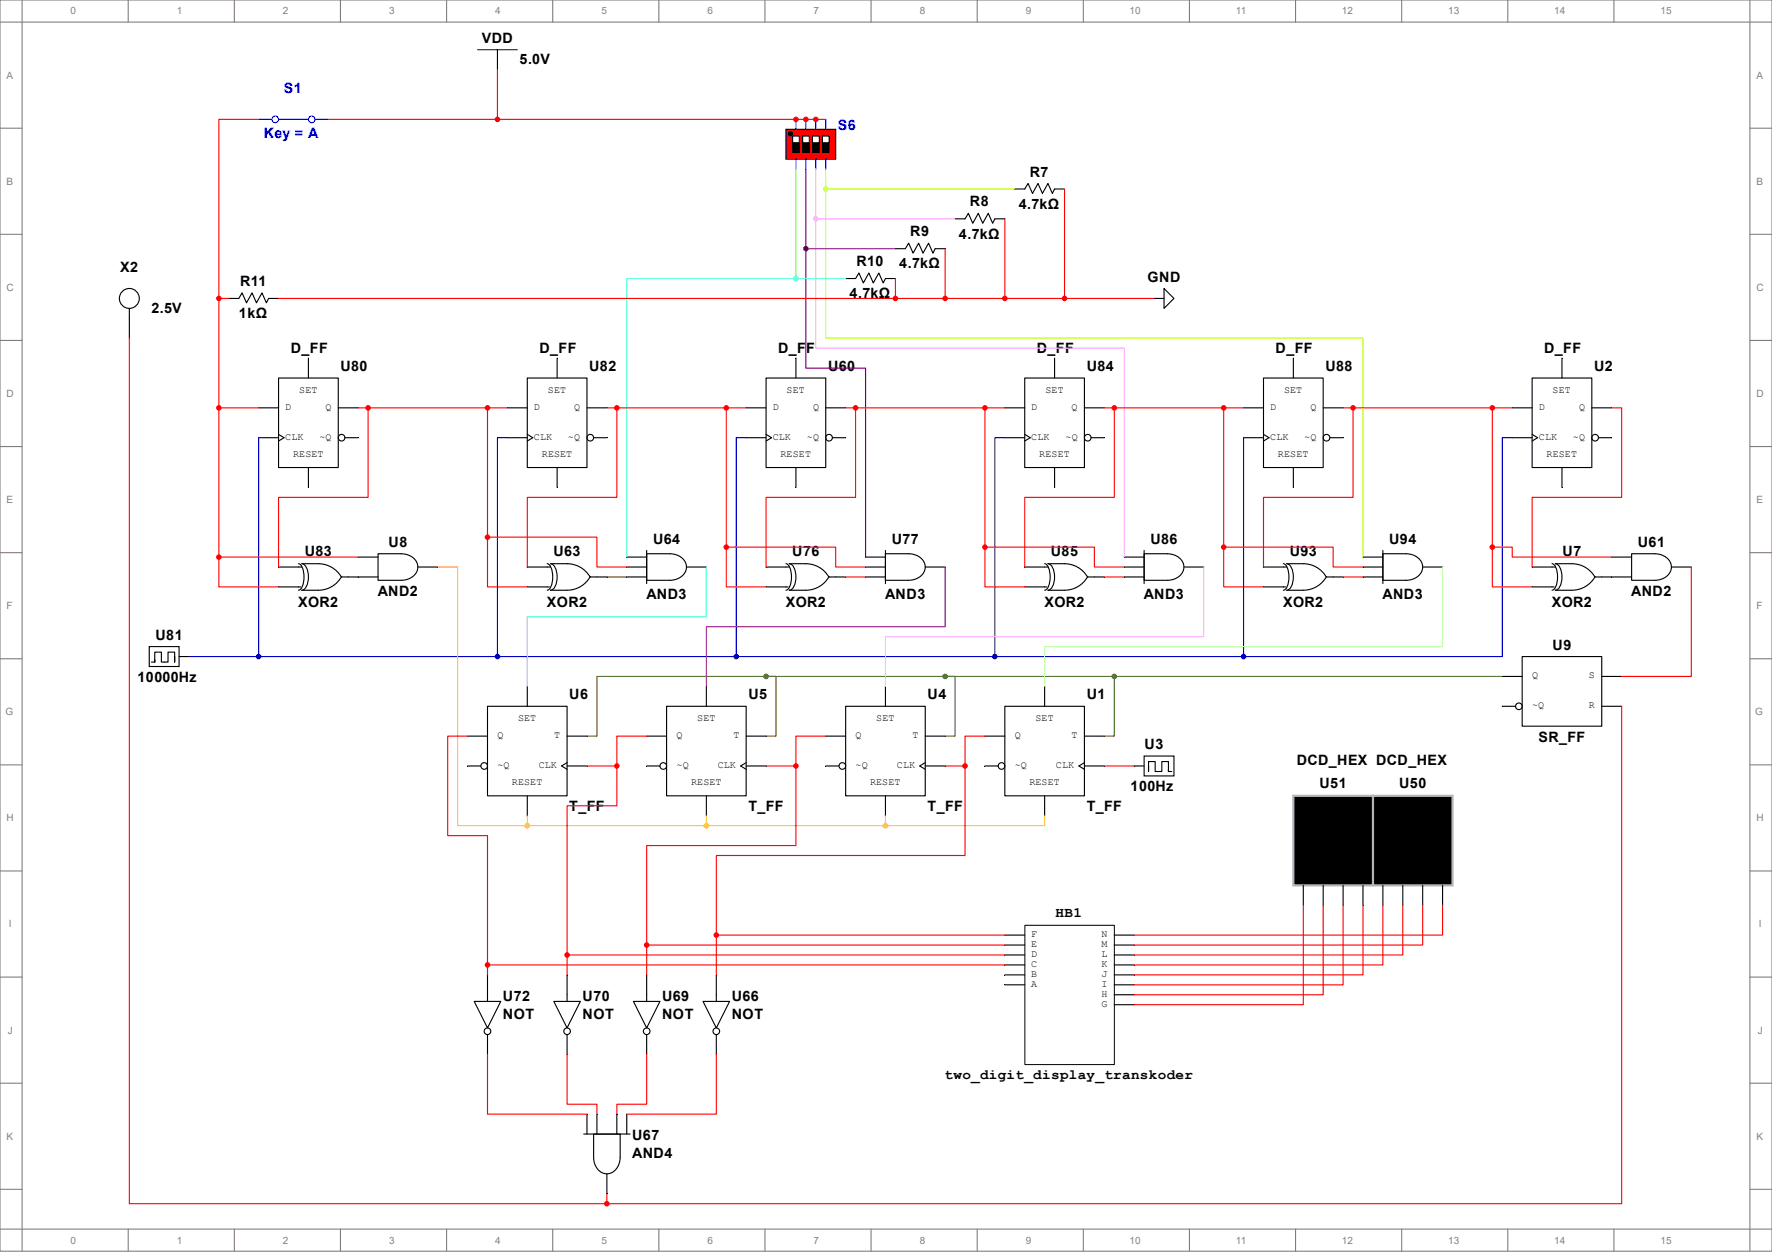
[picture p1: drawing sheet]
<svg xmlns="http://www.w3.org/2000/svg" width="420mm" height="297mm" viewBox="0 0 420 297" stroke-linecap="round" stroke-linejoin="round" font-family="sans-serif">
<g fill="none" stroke="#808080" stroke-width=".26">
<path d="M0 0h420v296.6h-420zM0 5.2h420M5.2 0v296.6M30.4 0v5.2M55.5 0v5.2M80.7 0v5.2M105.8 0v5.2M131 0v5.2M156.2 0v5.2M181.3 0v5.2M206.5 0v5.2M231.6 0v5.2"/>
<path d="M256.8 0v5.2M281.9 0v5.2M307.1 0v5.2M332.2 0v5.2M357.4 0v5.2M382.5 0v5.2M414.8 0v296.6M0 30.4h5.2M414.8 30.4h5.2M0 55.5h5.2M414.8 55.5h5.2M0 80.7h5.2"/>
<path d="M414.8 80.7h5.2M0 105.8h5.2M414.8 105.8h5.2M0 131h5.2M414.8 131h5.2M0 156.2h5.2M414.8 156.2h5.2M0 181.3h5.2M414.8 181.3h5.2M0 206.5h5.2M414.8 206.5h5.2M0 231.6h5.2"/>
<path d="M414.8 231.6h5.2M0 256.8h5.2M414.8 256.8h5.2M0 281.9h5.2M0 291.3h420M30.4 291.3v5.3M55.5 291.3v5.3M80.7 291.3v5.3M105.8 291.3v5.3M131 291.3v5.3M156.2 291.3v5.3M181.3 291.3v5.3"/>
<path d="M206.5 291.3v5.3M231.6 291.3v5.3M256.8 291.3v5.3M281.9 291.3v5.3M307.1 291.3v5.3M332.2 291.3v5.3M357.4 291.3v5.3M382.5 291.3v5.3M414.8 281.9h5.2"/>
</g>
<g fill="none" stroke="#000" stroke-width=".26">
<path d="M117.9 11.8v4.7M240.5 44.8h2.4l.8-1.3 1 2.3 1.3-2.3 1.1 2.3 1.3-2.3 1 2.3 .5-1h2.4M30.7 73.1v7.1M273.5 70.7h2.4M275.9 68.4l2.3 2.3-2.3 2.4zM61.3 96.7h4.7M66 89.6h14.2v21.2h-14.2zM73.1 84.9v4.7M80.2 96.7h4.7M120.3 96.7h4.7M125 89.6h14.1v21.2h-14.1zM132 84.9v4.7"/>
<path d="M139.1 96.7h4.7M176.9 96.7h4.7M181.6 89.6h14.1v21.2h-14.1zM188.6 84.9v4.7M195.7 96.7h4.7M238.2 96.7h4.7M242.9 89.6h14.1v21.2h-14.1zM249.9 84.9v4.7M257 96.7h4.7M294.8 96.7h4.7M299.5 89.6h14.1v21.2h-14.1zM306.5 84.9v4.7"/>
<path d="M313.6 96.7h4.7M358.4 96.7h4.7M363.1 89.6h14.2v21.2h-14.2zM370.2 84.9v4.7M377.3 96.7h4.7M61.3 103.8h4.7M66 103l1.3 .8-1.3 .7M73.1 110.8v4.7M81.7 103.8h3.2M120.3 103.8h4.7M125 103l1.3 .8-1.3 .7M132 110.8v4.7"/>
<path d="M140.7 103.8h3.1M176.9 103.8h4.7M181.6 103l1.3 .8-1.3 .7M188.6 110.8v4.7M197.3 103.8h3.1M238.2 103.8h4.7M242.9 103l1.3 .8-1.3 .7M249.9 110.8v4.7M258.6 103.8h3.1M294.8 103.8h4.7M299.5 103l1.3 .8-1.3 .7M306.5 110.8v4.7"/>
<path d="M315.2 103.8h3.1M358.4 103.8h4.7M363.1 103l1.3 .8-1.3 .7M370.2 110.8v4.7M378.9 103.8h3.1M66 134.4h5.5M66 139.1h5.3M70.7 133.6a2.94 2.94 0 0 1 1.4 3.2 2.94 2.94 0 0 1-1.4 3.1M81 136.8h8.6M81 136.7a6.3 6.3 0 0 1-5.5 3.2h-4a2.36 2.36 0 0 0 1.6-2.4v-1.5a2.36 2.36 0 0 0-1.6-2.4 12.8 12.8 0 0 1 6.4 .5 6.3 6.3 0 0 1 3 2.7M84.9 132h4.7M89.6 131.3h5.5a3.5 3.5 0 0 1 3.9 3.7 3.8 3.8 0 0 1-3.9 2.6h-5.5z"/>
<path d="M99 134.4h4.8M125 134.4h5.5M125 139.1h5.2M129.7 133.6a2.94 2.94 0 0 1 1.3 3.2 2.94 2.94 0 0 1-1.3 3.1M139.9 136.8h3.9M139.9 136.7a6.3 6.3 0 0 1-5.5 3.2h-3.9a2.36 2.36 0 0 0 1.5-2.4v-1.5a2.36 2.36 0 0 0-1.5-2.4 12.8 12.8 0 0 1 6.3 .5 6.3 6.3 0 0 1 3.1 2.7M148.6 134.4h4.7M148.6 136.8h4.7M148.6 132h4.7M153.3 131.3h5.5a3.5 3.5 0 0 1 3.8 3.7 3.8 3.8 0 0 1-3.8 2.6h-5.5zM153.3 130.5v7.8M162.7 134.4h4.7"/>
<path d="M181.6 134.4h5.5M181.6 139.1h5.2M186.3 133.6a2.94 2.94 0 0 1 1.3 3.2 2.94 2.94 0 0 1-1.3 3.1M196.5 136.8h3.9M196.5 136.7a6.3 6.3 0 0 1-5.5 3.2h-3.9a2.36 2.36 0 0 0 1.5-2.4v-1.5a2.36 2.36 0 0 0-1.5-2.4 12.8 12.8 0 0 1 6.3 .5 6.3 6.3 0 0 1 3.1 2.7M205.1 134.4h4.8M205.1 136.8h4.8M205.1 132h4.8M209.9 131.3h5.5a3.5 3.5 0 0 1 3.8 3.7 3.8 3.8 0 0 1-3.8 2.6h-5.5zM209.9 130.5v7.8M219.3 134.4h4.7M242.9 134.4h5.5"/>
<path d="M242.9 139.1h5.2M247.6 133.6a2.94 2.94 0 0 1 1.3 3.2 2.94 2.94 0 0 1-1.3 3.1M257.8 136.8h3.9M257.8 136.7a6.3 6.3 0 0 1-5.5 3.2h-3.9a2.36 2.36 0 0 0 1.5-2.4v-1.5a2.36 2.36 0 0 0-1.5-2.4 12.8 12.8 0 0 1 6.3 .5 6.3 6.3 0 0 1 3.1 2.7M266.5 134.4h4.7M266.5 136.8h4.7M266.5 132h4.7M271.2 131.3h5.5a3.5 3.5 0 0 1 3.8 3.7 3.8 3.8 0 0 1-3.8 2.6h-5.5zM271.2 130.5v7.8M280.6 134.4h4.7M299.5 134.4h5.5M299.5 139.1h5.2"/>
<path d="M304.2 133.6a2.94 2.94 0 0 1 1.3 3.2 2.94 2.94 0 0 1-1.3 3.1M314.4 136.8h3.9M314.4 136.7a6.3 6.3 0 0 1-5.5 3.2h-3.9a2.36 2.36 0 0 0 1.5-2.4v-1.5a2.36 2.36 0 0 0-1.5-2.4 12.8 12.8 0 0 1 6.3 .5 6.3 6.3 0 0 1 3.1 2.7M323 134.4h4.8M323 136.8h4.8M323 132h4.8M327.8 131.3h5.5a3.5 3.5 0 0 1 3.8 3.7 3.8 3.8 0 0 1-3.8 2.6h-5.5zM327.8 130.5v7.8M337.2 134.4h4.7M363.1 134.4h5.5M363.1 139.1h5.3M367.9 133.6a2.94 2.94 0 0 1 1.3 3.2 2.94 2.94 0 0 1-1.3 3.1"/>
<path d="M378.1 136.8h8.6M378.1 136.7a6.3 6.3 0 0 1-5.5 3.2h-4a2.36 2.36 0 0 0 1.6-2.4v-1.5a2.36 2.36 0 0 0-1.6-2.4 12.8 12.8 0 0 1 6.4 .5 6.3 6.3 0 0 1 3 2.7M382 132h4.7M386.7 131.3h5.5a3.5 3.5 0 0 1 3.9 3.7 3.8 3.8 0 0 1-3.9 2.6h-5.5zM396.1 134.4h4.8M35.4 153.3h7v4.7h-7zM35.9 156.9h.8M41.4 155.6v1.3v-2.3h-1.6v2.3h-1.5v-2.3h-1.6v2.3v-.5M42.4 155.6h2.4M360.8 155.6h18.8v16.5h-18.8zM110.8 174.5h4.7M115.5 167.4h18.9v21.2h-18.9z"/>
<path d="M125 162.7v4.7M134.4 174.5h4.7M153.3 174.5h4.7M158 167.4h18.9v21.2h-18.9zM167.4 162.7v4.7M176.9 174.5h4.7M195.7 174.5h4.7M200.4 167.4h18.9v21.2h-18.9zM209.9 162.7v4.7M219.3 174.5h4.7M233.4 174.5h4.8M238.2 167.4h18.8v21.2h-18.8z"/>
<path d="M247.6 162.7v4.7M257 174.5h4.7M271.2 179.2h7v4.7h-7zM356.1 160.3h4.7M356.1 167.4h3.1M379.6 160.3h4.8M379.6 167.4h4.8M110.8 181.6h3.2M125 188.6v4.8M134.4 181.6h4.7M134.4 180.8l-1.3 .8 1.3 .8M153.3 181.6h3.1"/>
<path d="M167.4 188.6v4.8M176.9 181.6h4.7M176.9 180.8l-1.4 .8 1.4 .8M195.7 181.6h3.2M209.9 188.6v4.8M219.3 181.6h4.7M219.3 180.8l-1.3 .8 1.3 .8M233.4 181.6h3.2M247.6 188.6v4.8M257 181.6h4.7M257 180.8l-1.3 .8 1.3 .8M268.8 181.6h2.4"/>
<path d="M272.2 181.6v1.3v-2.4h1.6v2.4h1.6v-2.4h1.5v2.4v-.5M276.9 182.9h.8M327.8 209.9v4.7M332.5 209.9v4.7M337.2 209.9v4.7M341.9 209.9v4.7M112.4 237.4h6.3l-3.2 6.3zM115.5 231.1v6.3M131.3 237.4h6.3l-3.2 6.3zM134.4 231.1v6.3M150.1 237.4h6.3l-3.1 6.3zM153.3 231.1v6.3"/>
<path d="M166.6 237.4h6.3l-3.1 6.3zM169.8 231.1v6.3M115.5 245.2v4.8M134.4 245.2v4.8M153.3 245.2v4.8M169.8 245.2v4.8M138.3 268.8h11M139.1 264.1v4.7M140.7 268.8h6.3v5.5a3.5 3.5 0 0 1-3.8 3.9 3.8 3.8 0 0 1-2.5-3.9zM141.5 264.1v4.7M143.8 278.2v4.8M146.2 264.1v4.7"/>
<path d="M148.6 264.1v4.7"/>
<circle cx="30.7" cy="70.7" r="2.36"/>
<circle cx="81" cy="103.8" r=".79"/>
<circle cx="139.9" cy="103.8" r=".79"/>
<circle cx="196.5" cy="103.8" r=".79"/>
<circle cx="257.8" cy="103.8" r=".79"/>
<circle cx="314.4" cy="103.8" r=".79"/>
<circle cx="378.1" cy="103.8" r=".79"/>
<circle cx="360" cy="167.4" r=".79"/>
<circle cx="114.8" cy="181.6" r=".79"/>
<circle cx="157.2" cy="181.6" r=".79"/>
<circle cx="199.6" cy="181.6" r=".79"/>
<circle cx="237.4" cy="181.6" r=".79"/>
<circle cx="115.5" cy="244.4" r=".79"/>
<circle cx="134.4" cy="244.4" r=".79"/>
<circle cx="153.3" cy="244.4" r=".79"/>
<circle cx="169.8" cy="244.4" r=".79"/>
</g>
<path d="M200.4 136.8h4.7M261.7 136.8h4.8M318.3 136.8h4.7M261.7 181.6h7.1M115.5 250v14.1h23.6M134.4 250v11.7h7.1v2.4M153.3 250v11.7h-7.1v2.4M169.8 250v14.1h-21.2" fill="none" stroke="#f00" stroke-width=".26"/>
<path d="M325.4 188.6h18.9v21.3h-18.9z" fill-rule="evenodd" fill="#000" stroke="#b4b4b4" stroke-width=".52"/>
<path d="M143.8 136.8h4.8" fill="none" stroke="#800000" stroke-width=".26"/>
<path d="M113.2 11.8h9.4" fill="none" stroke="#000" stroke-width=".24"/>
<path d="M186.3 30.7h11.8v7h-11.8z" fill-rule="evenodd" fill="#f00" stroke="#000" stroke-width=".26"/>
<path d="M187.9 32.3h1.5v3.9h-1.5z" fill="#000"/>
<path d="M187.9 32.3h1.5v3.9h-1.5z" fill="none" stroke="#000" stroke-width=".24"/>
<path d="M187.9 32.3h1.5v1.5h-1.5z" fill="#fff"/>
<path d="M187.9 32.3h1.5v1.5h-1.5zM190.2 32.3h1.6v3.9h-1.6z" fill="none" stroke="#000" stroke-width=".24"/>
<path d="M190.3 32.3h1.5v3.9h-1.5z" fill="#000"/>
<path d="M190.3 32.3h1.5v1.5h-1.5z" fill="#fff"/>
<path d="M190.2 32.3h1.6v1.5h-1.6zM192.6 32.3h1.6v3.9h-1.6z" fill="none" stroke="#000" stroke-width=".24"/>
<path d="M192.6 32.3h1.6v3.9h-1.6z" fill="#000"/>
<path d="M192.6 32.3h1.6v1.5h-1.6z" fill="#fff"/>
<path d="M192.6 32.3h1.6v1.5h-1.6zM194.9 32.3h1.6v3.9h-1.6z" fill="none" stroke="#000" stroke-width=".24"/>
<path d="M195 32.3h1.5v3.9h-1.5z" fill="#000"/>
<path d="M195 32.3h1.5v1.5h-1.5z" fill="#fff"/>
<path d="M194.9 32.3h1.6v1.5h-1.6z" fill="none" stroke="#000" stroke-width=".24"/>
<circle cx="187.3" cy="31.7" r=".52" fill="#000" stroke="#000" stroke-width=".24"/>
<path d="M188.6 37.7v2.4" fill="none" stroke="#00f" stroke-width=".26"/>
<path d="M191 37.7v2.4" fill="none" stroke="#00f" stroke-width=".26"/>
<path d="M193.4 37.7v2.4" fill="none" stroke="#00f" stroke-width=".26"/>
<path d="M195.7 37.7v2.4" fill="none" stroke="#00f" stroke-width=".26"/>
<path d="M195.7 28.3v2.4" fill="none" stroke="#00f" stroke-width=".26"/>
<path d="M193.4 28.3v2.4" fill="none" stroke="#00f" stroke-width=".26"/>
<path d="M191 28.3v2.4" fill="none" stroke="#00f" stroke-width=".26"/>
<path d="M66 28.3h7.1M188.6 28.3v2.4" fill="none" stroke="#00f" stroke-width=".26"/>
<g fill="#f00" stroke="#f00" stroke-width=".26">
<circle cx="191" cy="28.3" r=".52"/>
<circle cx="193.4" cy="28.3" r=".52"/>
<circle cx="188.6" cy="28.3" r=".52"/>
<circle cx="224" cy="70.7" r=".52"/>
<circle cx="238.2" cy="70.7" r=".52"/>
<circle cx="252.3" cy="70.7" r=".52"/>
<circle cx="212.2" cy="70.7" r=".52"/>
<circle cx="146.2" cy="181.6" r=".52"/>
<circle cx="188.6" cy="181.6" r=".52"/>
<circle cx="228.7" cy="181.6" r=".52"/>
<circle cx="51.9" cy="96.7" r=".52"/>
<circle cx="115.5" cy="96.7" r=".52"/>
<circle cx="146.2" cy="96.7" r=".52"/>
<circle cx="172.1" cy="96.7" r=".52"/>
<circle cx="202.8" cy="96.7" r=".52"/>
<circle cx="233.4" cy="96.7" r=".52"/>
<circle cx="264.1" cy="96.7" r=".52"/>
<circle cx="290" cy="96.7" r=".52"/>
<circle cx="320.7" cy="96.7" r=".52"/>
<circle cx="353.7" cy="96.7" r=".52"/>
<circle cx="143.8" cy="285.3" r=".52"/>
<circle cx="87.2" cy="96.7" r=".52"/>
</g>
<g fill="none" stroke="#f00" stroke-width=".26">
<path d="M188.6 28.3h.1M188.6 28.3h7.1M191 28.3h.1M193.4 28.3h.1M224 59v11.7M238.2 51.9v18.8M252.3 44.8v25.9M66 70.7h207.5M212.2 66v4.7M30.7 80.2v205.1h113.1M51.9 96.7h9.4M84.9 96.7h2.3v21.2h-21.2v16.5"/>
<path d="M115.5 96.7h4.8M143.8 96.7h2.4v21.2h-21.2v16.5M172.1 96.7h4.8M200.4 96.7h2.4v21.2h-21.2v16.5M233.4 96.7h4.8M261.7 96.7h2.4v21.2h-21.2v16.5M290 96.7h4.8M318.3 96.7h2.4v21.2h-21.2v16.5M353.7 96.7h4.7M400.9 134.4v25.9h-16.5M153.3 174.5h-7.1v7.1h-7.1M195.7 174.5h-7.1v7.1h-7"/>
<path d="M233.4 174.5h-4.7v7.1h-4.7M384.4 167.4v117.9h-240.6M143.8 283v2.3"/>
</g>
<circle cx="195.7" cy="44.8" r=".52" fill="#c0ff00" stroke="#c0ff00" stroke-width=".26"/>
<path d="M195.7 44.8v35.4h127.3v51.8M195.7 40.1v4.7M195.7 44.8h44.8" fill="none" stroke="#c0ff00" stroke-width=".26"/>
<circle cx="193.4" cy="51.9" r=".52" fill="#ffa0ff" stroke="#ffa0ff" stroke-width=".26"/>
<path d="M193.4 51.9v30.6h73.1v49.5M193.4 40.1v11.8M193.4 51.9h33M285.3 134.4v16.5h-75.4v11.8" fill="none" stroke="#ffa0ff" stroke-width=".26"/>
<path d="M212.2 59h2.4l.8-1.4 1 2.4 1.3-2.4 1.1 2.4 1.3-2.4 1 2.4 .6-1h2.3M235.8 51.9l-.5 1-1.1-2.3-1.3 2.3-1-2.3-1.3 2.3-1.1-2.3-.8 1.3h-2.3M235.8 51.9h2.4M54.2 70.7h2.4l.8-1.3 1 2.4 1.3-2.4 1.1 2.4 1.3-2.4 1 2.4 .6-1.1h2.3M200.4 66h2.4l.8-1.3 1 2.4 1.3-2.4 1.1 2.4 1.3-2.4 1 2.4 .6-1.1h2.3" fill="none" stroke="#000" stroke-width=".26"/>
<circle cx="191" cy="59" r=".52" fill="#800067" stroke="#800067" stroke-width=".26"/>
<path d="M191 59v28.2h14.1v44.8M191 40.1v18.9M191 59h21.2" fill="none" stroke="#800067" stroke-width=".26"/>
<circle cx="188.6" cy="66" r=".52" fill="#57ffc0" stroke="#57ffc0" stroke-width=".26"/>
<path d="M188.6 40.1v25.9M188.6 66h-40v66M188.6 66h11.8" fill="none" stroke="#57ffc0" stroke-width=".26"/>
<g fill="#ffc000" stroke="#ffc000" stroke-width=".26">
<circle cx="167.4" cy="195.7" r=".52"/>
<circle cx="209.9" cy="195.7" r=".52"/>
<circle cx="125" cy="195.7" r=".52"/>
</g>
<path d="M103.8 134.4h4.7v61.3h16.5M125 195.7h84.9M125 193.4v2.3M167.4 193.4v2.3M209.9 193.4v2.3M247.6 193.4v2.3h-37.7" fill="none" stroke="#ffc000" stroke-width=".26"/>
<g fill="#3d8000" stroke="#3d8000" stroke-width=".26">
<circle cx="181.6" cy="160.3" r=".52"/>
<circle cx="224" cy="160.3" r=".52"/>
<circle cx="264.1" cy="160.3" r=".52"/>
</g>
<path d="M181.6 160.3h-40.1v14.2h-2.4M181.6 160.3h2.3v14.2h-2.3M181.6 160.3h174.5M224 160.3h2.4v14.2h-2.4M264.1 160.3v14.2h-2.4" fill="none" stroke="#3d8000" stroke-width=".26"/>
<g fill="#0000c0" stroke="#0000c0" stroke-width=".26">
<circle cx="174.5" cy="155.6" r=".52"/>
<circle cx="117.9" cy="155.6" r=".52"/>
<circle cx="61.3" cy="155.6" r=".52"/>
<circle cx="235.8" cy="155.6" r=".52"/>
<circle cx="294.8" cy="155.6" r=".52"/>
</g>
<path d="M61.3 103.8v51.8M120.3 103.8h-2.4v51.8M176.9 103.8h-2.4v51.8M238.2 103.8h-2.4v51.8M294.8 103.8v51.8M358.4 103.8h-2.3v51.8h-61.3M44.8 155.6h250" fill="none" stroke="#0000c0" stroke-width=".26"/>
<path d="M167.4 134.4v11.8h-42.4v16.5" fill="none" stroke="#0ff" stroke-width=".26"/>
<path d="M224 134.4v14.2h-56.6v14.1" fill="none" stroke="#8000c0" stroke-width=".26"/>
<path d="M341.9 134.4v18.9h-94.3v9.4" fill="none" stroke="#c0ffa0" stroke-width=".26"/>
<g fill="none" stroke="#00f" stroke-width=".26">
<path d="M74.7 28.3h3.1"/>
<circle cx="73.9" cy="28.3" r=".79"/>
</g>
<g fill="none" stroke="#00f" stroke-width=".26">
<path d="M61.3 28.3h3.2"/>
<circle cx="65.2" cy="28.3" r=".79"/>
</g>
<g fill="#f00" stroke="#f00" stroke-width=".26">
<circle cx="117.9" cy="28.3" r=".52"/>
<circle cx="51.9" cy="70.7" r=".52"/>
<circle cx="353.7" cy="129.7" r=".52"/>
<circle cx="290" cy="129.7" r=".52"/>
<circle cx="233.4" cy="129.7" r=".52"/>
<circle cx="172.1" cy="129.7" r=".52"/>
<circle cx="115.5" cy="127.3" r=".52"/>
<circle cx="51.9" cy="132.1" r=".52"/>
<circle cx="169.8" cy="221.7" r=".52"/>
<circle cx="153.3" cy="224" r=".52"/>
<circle cx="134.4" cy="226.4" r=".52"/>
<circle cx="115.5" cy="228.7" r=".52"/>
</g>
<g fill="none" stroke="#f00" stroke-width=".26">
<path d="M117.9 16.5v11.8M61.3 28.3h-9.4v42.4M77.8 28.3h110.8M51.9 70.7h2.3M51.9 70.7v61.3M87.2 96.7h28.3v30.6M146.2 96.7h25.9v33M202.8 96.7h30.6v33M264.1 96.7h25.9v33M320.7 96.7h33v33M382 96.7h2.4v21.2h-21.3v16.5M51.9 132v7.1h14.1"/>
<path d="M51.9 132h33M115.5 127.3v11.8h9.5M115.5 127.3h26v7.1h7.1M172.1 129.7v9.4h9.5M172.1 129.7h26v4.7h7M233.4 129.7v9.4h9.5M233.4 129.7h26v4.7h7.1M290 129.7v9.4h9.5M290 129.7h26v4.7h7M353.7 129.7v9.4h9.4M353.7 129.7h4.7v2.3h23.6M110.8 174.5h-4.7v23.6h9.4v30.6"/>
<path d="M146.2 181.6v9.4h-11.8v35.4M188.6 181.6v18.8h-35.3v23.6M228.7 181.6v21.2h-58.9v18.9M308.9 214.6v23.6h-40.1M313.6 214.6v21.2h-44.8M318.3 214.6v18.8h-49.5M323 214.6v16.5h-54.2M327.8 214.6v14.1h-59M332.5 214.6v11.8h-63.7M337.2 214.6v9.4h-68.4M341.9 214.6v7.1h-73.1M115.5 228.7v2.4"/>
<path d="M115.5 228.7h122.7M134.4 226.4v4.7M134.4 226.4h103.8M153.3 224v7.1M153.3 224h84.9M169.8 221.7v9.4M169.8 221.7h68.4"/>
</g>
<path d="M242.9 219.3h21.2v33h-21.2z" fill="none" stroke="#000" stroke-width=".24"/>
<g fill="none" stroke="#000" stroke-width=".26">
<path d="M308.9 209.9v4.7M313.6 209.9v4.7M318.3 209.9v4.7M323 209.9v4.7M238.2 233.4h4.7M238.2 231.1h4.7M238.2 228.7h4.7M238.2 226.4h4.7M238.2 224h4.7M238.2 221.7h4.7M264.1 233.4h4.7M264.1 231.1h4.7"/>
<path d="M264.1 228.7h4.7M264.1 226.4h4.7M264.1 224h4.7M264.1 221.7h4.7M264.1 235.8h4.7M264.1 238.2h4.7"/>
</g>
<path d="M306.5 188.6h18.9v21.3h-18.9z" fill-rule="evenodd" fill="#000" stroke="#b4b4b4" stroke-width=".52"/>
<g font-size="3.4">
<text x="114.2" y="10.2">VDD</text>
<text x="123.1" y="15.2">5.0V</text>
<text x="244.1" y="41.9">R7</text>
<text x="229.9" y="48.9">R8</text>
<text x="241.5" y="49.4">4.7kΩ</text>
<text x="215.7" y="56">R9</text>
<text x="227.3" y="56.6">4.7kΩ</text>
<text x="28.5" y="64.4">X2</text>
<text x="203" y="63.1">R10</text>
<text x="213.1" y="63.6">4.7kΩ</text>
<text x="56.9" y="67.8">R11</text>
<text x="201.4" y="70.7">4.7kΩ</text>
<text x="272" y="66.8">GND</text>
<text x="35.9" y="74.1">2.5V</text>
<text x="56.6" y="75.4">1kΩ</text>
<text x="68.9" y="83.8">D_FF</text>
<text x="127.8" y="83.8">D_FF</text>
<text x="184.4" y="83.8">D_FF</text>
<text x="245.7" y="83.8">D_FF</text>
<text x="302.3" y="83.8">D_FF</text>
<text x="366" y="83.8">D_FF</text>
<text x="80.7" y="88">U80</text>
<text x="139.7" y="88">U82</text>
<text x="196.3" y="88">U60</text>
<text x="257.6" y="88">U84</text>
<text x="314.2" y="88">U88</text>
<text x="377.8" y="88">U2</text>
<text x="72.2" y="131.7">U83</text>
<text x="92.1" y="129.6">U8</text>
<text x="131.2" y="131.7">U63</text>
<text x="154.8" y="128.9">U64</text>
<text x="187.8" y="131.7">U76</text>
<text x="211.4" y="128.9">U77</text>
<text x="249.1" y="131.7">U85</text>
<text x="272.7" y="128.9">U86</text>
<text x="305.7" y="131.7">U93</text>
<text x="329.3" y="128.9">U94</text>
<text x="370.3" y="131.7">U7</text>
<text x="388.2" y="129.6">U61</text>
<text x="70.7" y="143.8">XOR2</text>
<text x="89.5" y="141.2">AND2</text>
<text x="129.6" y="143.8">XOR2</text>
<text x="153.2" y="141.9">AND3</text>
<text x="186.2" y="143.8">XOR2</text>
<text x="209.8" y="141.9">AND3</text>
<text x="247.5" y="143.8">XOR2</text>
<text x="271.1" y="141.9">AND3</text>
<text x="304.1" y="143.8">XOR2</text>
<text x="327.7" y="141.9">AND3</text>
<text x="367.8" y="143.8">XOR2</text>
<text x="386.6" y="141.2">AND2</text>
<text x="36.9" y="151.6">U81</text>
<text x="368" y="154">U9</text>
<text x="32.6" y="161.6">10000Hz</text>
<text x="134.9" y="165.8">U6</text>
<text x="177.4" y="165.8">U5</text>
<text x="219.8" y="165.8">U4</text>
<text x="257.6" y="165.8">U1</text>
<text x="271.3" y="177.6">U3</text>
<text x="364.7" y="175.8">SR_FF</text>
<text x="307.3" y="181.3">DCD_HEX DCD_HEX</text>
<text x="268" y="187.5">100Hz</text>
<text x="312.8" y="186.8">U51</text>
<text x="331.6" y="186.8">U50</text>
<text x="134.9" y="192.2">T_FF</text>
<text x="177.4" y="192.2">T_FF</text>
<text x="219.8" y="192.2">T_FF</text>
<text x="257.6" y="192.2">T_FF</text>
<text x="250.2" y="217.4">HB1</text>
<text x="119.2" y="237.3">U72</text>
<text x="138.1" y="237.3">U70</text>
<text x="156.9" y="237.3">U69</text>
<text x="173.4" y="237.3">U66</text>
<text x="119.2" y="241.5">NOT</text>
<text x="138.1" y="241.5">NOT</text>
<text x="156.9" y="241.5">NOT</text>
<text x="173.4" y="241.5">NOT</text>
<text x="223.9" y="255.7">two_digit_display_transkoder</text>
<text x="149.9" y="270.3">U67</text>
<text x="149.9" y="274.5">AND4</text>
</g>
<g font-size="3.4" fill="#00f">
<text x="67.3" y="22">S1</text>
<text x="62.6" y="32.7">Key = A</text>
<text x="198.6" y="30.9">S6</text>
</g>
<g font-size="2.4" fill="#808080">
<text x="16.7" y="3.4">0</text>
<text x="41.9" y="3.4">1</text>
<text x="67.1" y="3.4">2</text>
<text x="92.2" y="3.4">3</text>
<text x="117.4" y="3.4">4</text>
<text x="142.5" y="3.4">5</text>
<text x="167.7" y="3.4">6</text>
<text x="192.8" y="3.4">7</text>
<text x="218" y="3.4">8</text>
<text x="243.1" y="3.4">9</text>
<text x="267.7" y="3.4">10</text>
<text x="292.9" y="3.4">11</text>
<text x="318.1" y="3.4">12</text>
<text x="343.2" y="3.4">13</text>
<text x="368.4" y="3.4">14</text>
<text x="393.5" y="3.4">15</text>
<text x="1.5" y="18.6">A</text>
<text x="416.3" y="18.6">A</text>
<text x="1.5" y="43.8">B</text>
<text x="416.3" y="43.8">B</text>
<text x="1.5" y="68.9">C</text>
<text x="416.3" y="68.9">C</text>
<text x="1.5" y="94.1">D</text>
<text x="416.3" y="94.1">D</text>
<text x="1.5" y="119.3">E</text>
<text x="416.3" y="119.3">E</text>
<text x="1.5" y="144.4">F</text>
<text x="416.3" y="144.4">F</text>
<text x="1.3" y="169.5">G</text>
<text x="416" y="169.5">G</text>
<text x="1.5" y="194.7">H</text>
<text x="416.3" y="194.7">H</text>
<text x="2.1" y="219.8">I</text>
<text x="416.9" y="219.8">I</text>
<text x="1.8" y="245">J</text>
<text x="416.6" y="245">J</text>
<text x="1.5" y="270.1">K</text>
<text x="416.3" y="270.1">K</text>
<text x="16.7" y="294.8">0</text>
<text x="41.9" y="294.8">1</text>
<text x="67.1" y="294.8">2</text>
<text x="92.2" y="294.8">3</text>
<text x="117.4" y="294.8">4</text>
<text x="142.5" y="294.8">5</text>
<text x="167.7" y="294.8">6</text>
<text x="192.8" y="294.8">7</text>
<text x="218" y="294.8">8</text>
<text x="243.1" y="294.8">9</text>
<text x="267.7" y="294.8">10</text>
<text x="292.9" y="294.8">11</text>
<text x="318.1" y="294.8">12</text>
<text x="343.2" y="294.8">13</text>
<text x="368.4" y="294.8">14</text>
<text x="393.5" y="294.8">15</text>
</g>
<g font-size="2.4">
<text x="70.9" y="93.1">SET</text>
<text x="129.9" y="93.1">SET</text>
<text x="186.4" y="93.1">SET</text>
<text x="247.8" y="93.1">SET</text>
<text x="304.4" y="93.1">SET</text>
<text x="368" y="93.1">SET</text>
<text x="67.6" y="97.2">D</text>
<text x="77.1" y="97.2">Q</text>
<text x="126.5" y="97.2">D</text>
<text x="136.1" y="97.2">Q</text>
<text x="183.1" y="97.2">D</text>
<text x="192.7" y="97.2">Q</text>
<text x="244.4" y="97.2">D</text>
<text x="254" y="97.2">Q</text>
<text x="301" y="97.2">D</text>
<text x="310.6" y="97.2">Q</text>
<text x="364.7" y="97.2">D</text>
<text x="374.3" y="97.2">Q</text>
<text x="67.6" y="104.2">CLK</text>
<text x="75.7" y="104.2">~Q</text>
<text x="126.5" y="104.2">CLK</text>
<text x="134.6" y="104.2">~Q</text>
<text x="183.1" y="104.2">CLK</text>
<text x="191.2" y="104.2">~Q</text>
<text x="244.4" y="104.2">CLK</text>
<text x="252.5" y="104.2">~Q</text>
<text x="301" y="104.2">CLK</text>
<text x="309.1" y="104.2">~Q</text>
<text x="364.7" y="104.2">CLK</text>
<text x="372.8" y="104.2">~Q</text>
<text x="69.5" y="108.2">RESET</text>
<text x="128.4" y="108.2">RESET</text>
<text x="185" y="108.2">RESET</text>
<text x="246.3" y="108.2">RESET</text>
<text x="302.9" y="108.2">RESET</text>
<text x="366.6" y="108.2">RESET</text>
<text x="363.1" y="160.8">Q</text>
<text x="376.6" y="160.8">S</text>
<text x="363.1" y="167.9">~Q</text>
<text x="376.6" y="167.9">R</text>
<text x="122.8" y="170.9">SET</text>
<text x="165.2" y="170.9">SET</text>
<text x="207.7" y="170.9">SET</text>
<text x="245.4" y="170.9">SET</text>
<text x="117.9" y="175">Q</text>
<text x="131.4" y="175">T</text>
<text x="160.4" y="175">Q</text>
<text x="173.8" y="175">T</text>
<text x="202.8" y="175">Q</text>
<text x="216.3" y="175">T</text>
<text x="240.5" y="175">Q</text>
<text x="254" y="175">T</text>
<text x="117.9" y="182">~Q</text>
<text x="127.7" y="182">CLK</text>
<text x="160.4" y="182">~Q</text>
<text x="170.1" y="182">CLK</text>
<text x="202.8" y="182">~Q</text>
<text x="212.6" y="182">CLK</text>
<text x="240.5" y="182">~Q</text>
<text x="250.3" y="182">CLK</text>
<text x="121.3" y="186.1">RESET</text>
<text x="163.8" y="186.1">RESET</text>
<text x="206.2" y="186.1">RESET</text>
<text x="244" y="186.1">RESET</text>
<text x="244.4" y="226.8">D</text>
<text x="244.4" y="224.5">E</text>
<text x="244.4" y="222.1">F</text>
<text x="261.1" y="226.8">L</text>
<text x="261.1" y="224.5">M</text>
<text x="261.1" y="222.1">N</text>
<text x="244.4" y="233.9">A</text>
<text x="244.4" y="231.6">B</text>
<text x="244.4" y="229.2">C</text>
<text x="261.1" y="233.9">I</text>
<text x="261.1" y="231.6">J</text>
<text x="261.1" y="229.2">K</text>
<text x="261.1" y="236.3">H</text>
<text x="261.1" y="238.6">G</text>
</g>
</svg>
